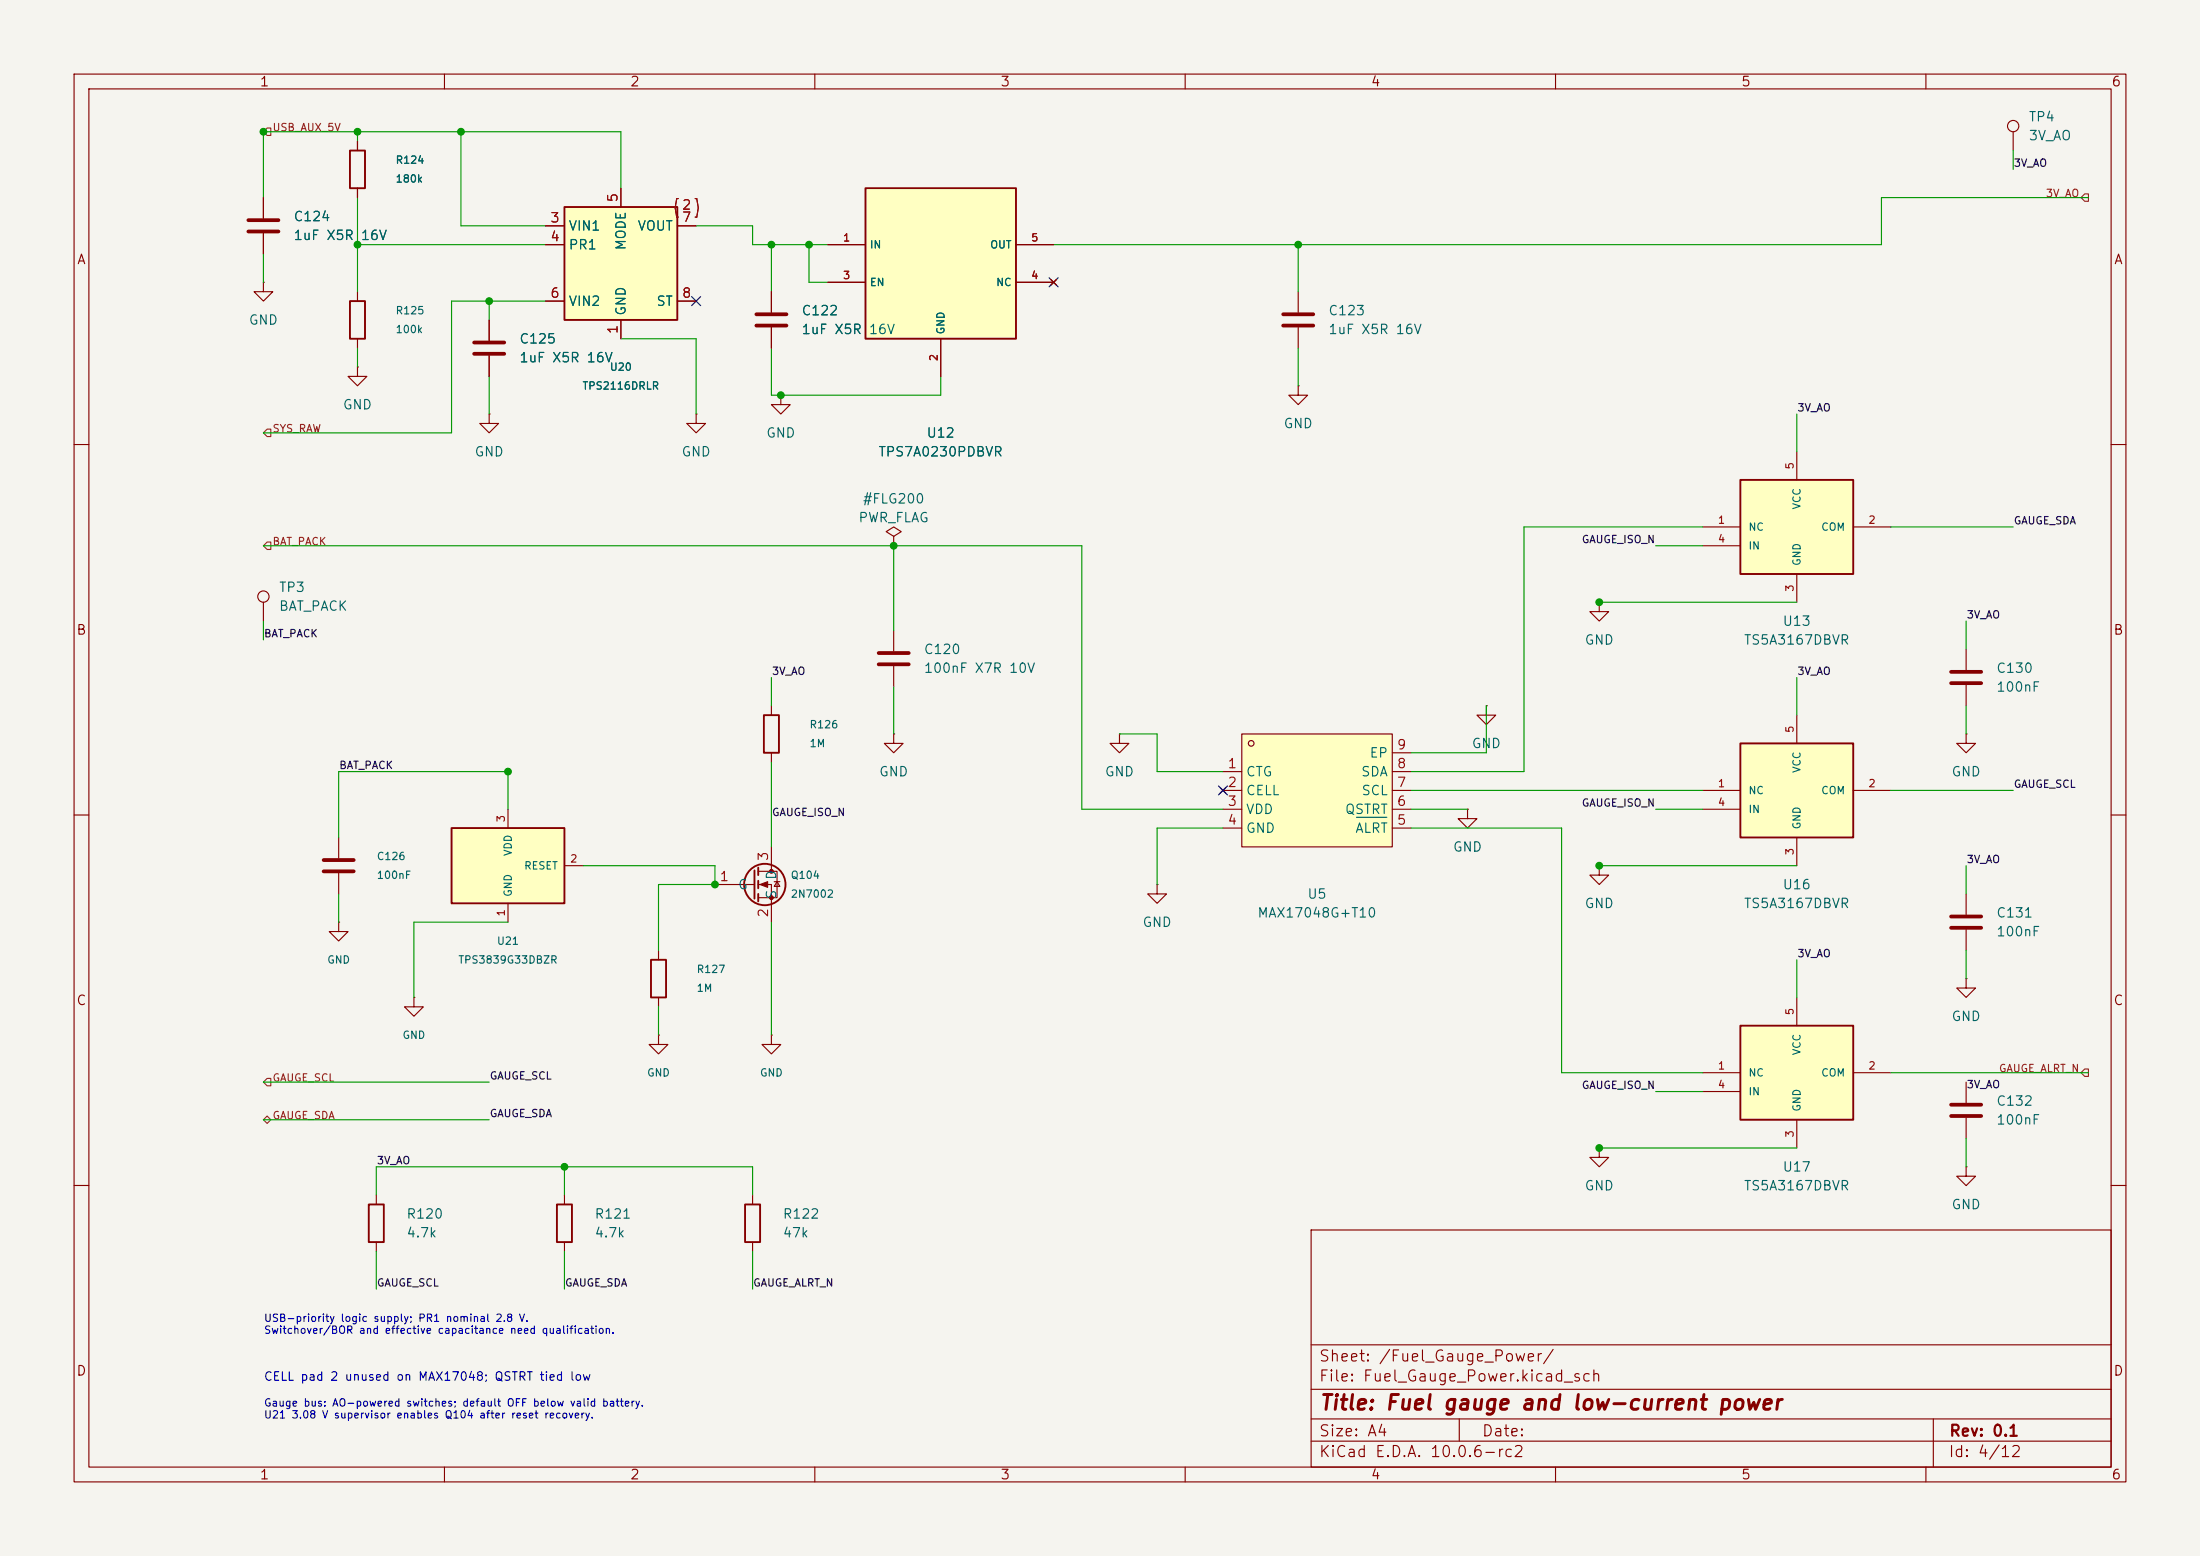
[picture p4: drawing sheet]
<svg xmlns="http://www.w3.org/2000/svg" width="297mm" height="210mm" viewBox="0 0 297 210" stroke-linecap="round" stroke-linejoin="round" font-family="sans-serif">
<path d="M0 0h297v210h-297z" fill="#f5f4ef" stroke="#f5f4ef" stroke-width=".14"/>
<g fill="none" stroke="#840000" stroke-width=".15">
<path d="M10 10h277v190h-277zM12 12h273v186h-273zM60 10v2M110 10v2M160 10v2M210 10v2M260 10v2M66 43.2v2.8M66 48v2.8M10 60h2M285 60h2M35.6 81.3v2.5"/>
<path d="M10 110h2M285 110h2M10 160h2M177 166h108v32h-108zM285 160h2M60 198v2M110 198v2M160 198v2M177 194.5h108M177 191.5h108M177 187.5h108M177 181.5h108"/>
<path d="M197 191.5v3M210 198v2M260 198v2M261 191.5v6.5"/>
<circle cx="35.6" cy="80.5" r=".76"/>
</g>
<path d="M64 46.2h4.1M64 47.8h4.1" fill="none" stroke="#840000" stroke-width=".51"/>
<path d="M234.9 64.8h15.3v12.7h-15.3z" fill="#ffffc2"/>
<path d="M234.9 64.8h15.3v12.7h-15.3zM103.1 96.5h2.1v5.1h-2.1z" fill="none" stroke="#840000" stroke-width=".25"/>
<g fill="none" stroke="#840000" stroke-width=".15">
<path d="M271.8 17.8v2.5M66 55.9v1.3h1.3l-1.3 1.2-1.2-1.2h1.2M66 55.9h.1M94 55.9v1.3h1.2l-1.2 1.2-1.3-1.2h1.3M94 55.9h.1M229.9 71.1h5M229.9 73.7h5M242.6 61v3.8M242.6 77.5v3.8M250.2 71.1h5.1M104.1 95.3v1.2M120.6 99.1v1.2h1.3l-1.3 1.3-1.2-1.3h1.2"/>
<path d="M120.6 99.1h.1M120.6 85.1v2.8M120.6 89.9v2.8M104.1 101.6v1.3"/>
<circle cx="271.8" cy="17" r=".76"/>
</g>
<path d="M118.6 88.1h4.1M118.6 89.7h4.1" fill="none" stroke="#840000" stroke-width=".51"/>
<path d="M76.2 27.9h15.2v15.3h-15.2z" fill="#ffffc2"/>
<path d="M76.2 27.9h15.2v15.3h-15.2z" fill="none" stroke="#840000" stroke-width=".25"/>
<path d="M73.7 30.5h2.5M73.7 33h2.5M83.8 25.4v2.5M91.4 30.5h2.6M73.7 40.6h2.5M83.8 43.2v2.5M91.4 40.6h2.6M105.4 53.3v1.3h1.3l-1.3 1.3-1.3-1.3h1.3M105.4 53.3h.1M156.2 119.4v1.3h1.3l-1.3 1.2-1.3-1.2h1.3M156.2 119.4h.1" fill="none" stroke="#840000" stroke-width=".15"/>
<path d="M91.6 26.8h-.2l-.3 1.3 .3 1.2h.2M93.8 26.8h.3l.2 1.3-.2 1.2h-.3" fill="none" stroke="#a90000" stroke-width=".15"/>
<path d="M167.6 99.1h20.4v15.2h-20.4z" fill="#ffffc2"/>
<g fill="none" stroke="#840000" stroke-width=".15">
<path d="M104.1 39.4v2.8M104.1 44.2v2.8M151.1 99.1v1.2h1.3l-1.3 1.3-1.2-1.3h1.2M151.1 99.1h.1M167.6 99.1h20.4v15.2h-20.4zM164.7 106.3l.8 .8M165.1 104.1h2.5M165.1 106.7h2.5M165.1 109.2h2.5M165.1 111.8h2.5M165.5 106.3l-.8 .8M188 104.1h2.5"/>
<path d="M188 106.7h2.5M188 109.2h2.5M188 111.8h2.5M188 101.6h2.5"/>
<circle cx="168.9" cy="100.3" r=".38"/>
</g>
<path d="M183.1 110.3h4.1" fill="none" stroke="#006464" stroke-width=".15"/>
<path d="M102.1 42.4h4.1M102.1 43.9h4.1" fill="none" stroke="#840000" stroke-width=".51"/>
<path d="M116.8 25.4h20.4v20.3h-20.4z" fill="#ffffc2"/>
<path d="M116.8 25.4h20.4v20.3h-20.4z" fill="none" stroke="#840000" stroke-width=".25"/>
<path d="M111.8 33h5M111.8 38.1h5M137.2 33h5M137.2 38.1h5M141.9 37.7l.7 .8M142.6 37.7l-.7 .8M127 45.7v5.1M120.6 72.4l1.1-.6-1.1-.7-1 .7 1 .6v1.3M120.6 73.7h.1" fill="none" stroke="#840000" stroke-width=".15"/>
<path d="M234.9 138.4h15.3v12.7h-15.3z" fill="#ffffc2"/>
<path d="M234.9 138.4h15.3v12.7h-15.3zM49.8 162.6h2v5h-2z" fill="none" stroke="#840000" stroke-width=".25"/>
<path d="M242.6 134.6v3.8M229.9 144.8h5M229.9 147.3h5M242.6 151.1v3.8M250.2 144.8h5.1M50.8 161.3v1.3M50.8 167.6v1.3" fill="none" stroke="#840000" stroke-width=".15"/>
<path d="M234.9 100.3h15.3v12.7h-15.3z" fill="#ffffc2"/>
<g fill="none" stroke="#840000" stroke-width=".25">
<path d="M47.2 40.6h2.1v5.1h-2.1zM101.9 117.5v3.8M102.4 117.1v1M102.4 118.9v1M234.9 100.3h15.3v12.7h-15.3zM102.4 120.7v1M75.2 162.6h2v5h-2zM100.6 162.6h2v5h-2z"/>
<circle cx="103.3" cy="119.4" r="2.79"/>
</g>
<g fill="none" stroke="#840000" stroke-width=".15">
<path d="M48.3 39.4v1.2M175.3 39.4v2.8M48.3 49.5v1.3h1.2l-1.2 1.3-1.3-1.3h1.3M48.3 49.5h.1M48.3 45.7v1.3M175.3 44.2v2.8M200.7 95.3v1.2h1.2l-1.2 1.3-1.3-1.3h1.3M200.7 95.3h.1M215.9 81.3v1.3h1.3l-1.3 1.2-1.3-1.2h1.3M215.9 81.3h.1M242.6 96.5v3.8M265.4 99.1v1.2h1.3l-1.3 1.3-1.2-1.3h1.2"/>
<path d="M265.4 99.1h.1M265.4 87.6v2.8M265.4 92.5v2.8M45.7 113v2.8M45.7 117.9v2.8M96.5 119.4h5.4M102.4 117.6h2.5v3.6h-2.5M102.4 119.4h1.7v5.1M104.1 114.3v3.3M104.5 119h.8M104.9 119l.4 .6h-.8zM198.1 109.2v1.3h1.3l-1.3 1.3-1.3-1.3h1.3"/>
<path d="M198.1 109.2h.1M215.9 116.8v1.3h1.3l-1.3 1.3-1.3-1.3h1.3M215.9 116.8h.1M229.9 106.7h5M229.9 109.2h5M242.6 113v3.8M250.2 106.7h5.1M45.7 124.5v1.2h1.3l-1.3 1.3-1.3-1.3h1.3M45.7 124.5h.1M55.9 134.6v1.3h1.2l-1.2 1.3-1.3-1.3h1.3M55.9 134.6h.1M265.4 132.1v1.3h1.3l-1.3 1.2-1.2-1.2h1.2"/>
<path d="M265.4 132.1h.1M265.4 120.7v2.7M265.4 125.5v2.8M215.9 154.9v1.3h1.3l-1.3 1.3-1.3-1.3h1.3M215.9 154.9h.1M265.4 157.5v1.3h1.3l-1.3 1.2-1.2-1.2h1.2M265.4 157.5h.1M265.4 146.1v2.7M265.4 150.9v2.8M76.2 161.3v1.3M76.2 167.6v1.3M101.6 161.3v1.3"/>
<path d="M101.6 167.6v1.3"/>
</g>
<path d="M173.2 42.4h4.1M173.2 43.9h4.1M263.4 90.7h4.1M263.4 92.2h4.1M43.7 116.1h4.1M43.7 117.6h4.1M263.4 123.7h4.1M263.4 125.2h4.1M263.4 149.1h4.1M263.4 150.6h4.1" fill="none" stroke="#840000" stroke-width=".51"/>
<g fill="#840000" stroke="#840000" stroke-width=".15">
<path d="M102.6 119.4l1-.4v.8z"/>
<circle cx="104.1" cy="117.6" r=".25"/>
<circle cx="104.1" cy="121.2" r=".25"/>
</g>
<path d="M61 111.8h15.2v10.1h-15.2z" fill="#ffffc2"/>
<path d="M47.2 20.3h2.1v5.1h-2.1zM61 111.8h15.2v10.1h-15.2zM87.9 129.5h2v5.1h-2z" fill="none" stroke="#840000" stroke-width=".25"/>
<g fill="none" stroke="#840000" stroke-width=".15">
<path d="M48.3 19.1v1.2M35.6 38.1v1.3h1.2l-1.2 1.2-1.3-1.2h1.3M35.6 38.1h.1M35.6 26.7v2.8M35.6 31.5v2.8M48.3 25.4v1.3M73.7 33h2.5M73.7 30.5h2.5M83.8 25.4v2.5M91.4 30.5h2.6M104.1 39.4v2.8M111.8 33h5"/>
<path d="M111.8 38.1h5M137.2 33h5M137.2 38.1h5M141.9 37.7l.7 .8M142.6 37.7l-.7 .8M66 43.2v2.8M66 48v2.8M73.7 40.6h2.5M83.8 43.2v2.5M91.4 40.6h2.6M104.1 44.2v2.8M127 45.7v5.1"/>
<path d="M175.3 52.1v1.2h1.2l-1.2 1.3-1.3-1.3h1.3M175.3 52.1h.1M68.6 109.2v2.6M76.2 116.8h2.5M68.6 121.9v2.6M88.9 139.7v1.3h1.3l-1.3 1.2-1.3-1.2h1.3M88.9 139.7h.1M88.9 128.3v1.2M88.9 134.6v1.3M104.1 139.7v1.3h1.3l-1.3 1.2-1.2-1.2h1.2M104.1 139.7h.1"/>
</g>
<path d="M33.5 29.7h4.1M33.5 31.2h4.1" fill="none" stroke="#840000" stroke-width=".51"/>
<path d="M36.1 17.3h.5v1h-.5l-.5-.5zM281.4 26.2h.5v1h-.5l-.5-.5zM36.1 57.9h.5v1h-.5l-.5-.5zM36.1 73.2h.5v1h-.5l-.5-.5zM35.6 146.1l.5-.5h.5v1h-.5zM35.6 151.1l.5-.5 .5 .5-.5 .5zM280.9 144.8l.5-.5h.5v1h-.5z" fill="none" stroke="#725600" stroke-width=".15"/>
<g fill="none" stroke="#009600" stroke-width=".15">
<path d="M48.3 17.8v1.3M62.2 17.8v12.7h11.5M35.6 34.3v3.8M48.3 26.7v12.7M48.3 33h25.4M83.8 25.4v-7.6h-48.2v8.9M94 30.5h7.6v2.5h10.2M104.1 33v6.4M109.2 33v5.1h2.6M175.3 33v6.4M271.8 20.3v2.6M281.9 26.7h-27.9v6.3h-111.8"/>
<path d="M48.3 47v2.5M66 40.6v2.6M66 50.8v5.1M73.7 40.6h-12.7v17.8h-25.4M83.8 45.7h10.2v10.2M104.1 47v6.3h22.9v-2.5M175.3 47v5.1M242.6 55.9v5.1M35.6 73.7h110.4v35.5h19.1M120.6 73.7v11.4M223.5 73.7h6.4M229.9 71.1h-24.2v33h-15.2"/>
<path d="M255.3 71.1h16.5M35.6 83.8v2.6M104.1 91.4v3.9M120.6 92.7v6.4M151.1 99.1h5.1v5h8.9M200.7 95.3v6.3h-10.2M215.9 81.3h26.7M242.6 91.4v5.1M265.4 83.8v3.8M265.4 95.3v3.8M68.6 109.2v-5.1h-22.9v8.9M78.7 116.8h17.8v2.6h-7.6v8.9"/>
<path d="M104.1 102.9v11.4M165.1 111.8h-8.9v7.6M190.5 109.2h7.6M190.5 111.8h20.3v33h19.1M190.5 106.7h39.4M215.9 116.8h26.7M223.5 109.2h6.4M255.3 106.7h16.5M265.4 116.8v3.9M45.7 120.7v3.8M68.6 124.5h-12.7v10.1M88.9 135.9v3.8"/>
<path d="M104.1 124.5v15.2M242.6 129.5v5.1M265.4 128.3v3.8M35.6 146.1h30.4M35.6 151.1h30.4M76.2 157.5v3.8M215.9 154.9h26.7M223.5 147.3h6.4M255.3 144.8h26.6M265.4 153.7v3.8M50.8 161.3v-3.8h50.8v3.8M50.8 168.9v5.1"/>
<path d="M76.2 168.9v5.1M101.6 168.9v5.1"/>
</g>
<path d="M141.6 37.5l1.2 1.2M142.8 37.5l-1.2 1.2M93.4 40l1.2 1.2M94.6 40l-1.2 1.2M164.5 106.1l1.2 1.2M165.7 106.1l-1.2 1.2" fill="none" stroke="#000084" stroke-width=".15"/>
<path d="M91.6 26.8h-.2l-.3 1.3 .3 1.2h.2M93.8 26.8h.3l.2 1.3-.2 1.2h-.3" fill="none" stroke="#a90000" stroke-width=".15"/>
<g fill="#009600" stroke="#009600" stroke-width=".14">
<circle cx="96.5" cy="119.4" r=".46"/>
<circle cx="68.6" cy="104.1" r=".46"/>
<circle cx="175.3" cy="33" r=".46"/>
<circle cx="120.6" cy="73.7" r=".46"/>
<circle cx="215.9" cy="81.3" r=".46"/>
<circle cx="215.9" cy="116.8" r=".46"/>
<circle cx="215.9" cy="154.9" r=".46"/>
<circle cx="76.2" cy="157.5" r=".46"/>
<circle cx="109.2" cy="33" r=".46"/>
<circle cx="104.1" cy="33" r=".46"/>
<circle cx="105.4" cy="53.3" r=".46"/>
<circle cx="48.3" cy="33" r=".46"/>
<circle cx="62.2" cy="17.8" r=".46"/>
<circle cx="48.3" cy="17.8" r=".46"/>
<circle cx="66" cy="40.6" r=".46"/>
<circle cx="35.6" cy="17.8" r=".46"/>
</g>
<text font-size="2" fill="#840000" x="178" y="190.8">Title: Fuel gauge and low-current power</text>
<g font-size="1.5" fill="#840000">
<text x="178" y="184.1">Sheet: /Fuel_Gauge_Power/</text>
<text x="178" y="186.8">File: Fuel_Gauge_Power.kicad_sch</text>
<text x="178" y="197">KiCad E.D.A. 10.0.6-rc2</text>
<text x="178" y="194.2">Size: A4</text>
<text x="200" y="194.2">Date:</text>
<text x="263" y="197">Id: 4/12</text>
<text x="263" y="194.2">Rev: 0.1</text>
</g>
<g font-size="1.3" fill="#840000">
<text x="35" y="12">1</text>
<text x="85" y="12">2</text>
<text x="135" y="12">3</text>
<text x="185" y="12">4</text>
<text x="235" y="12">5</text>
<text x="285" y="12">6</text>
<text x="10.3" y="36">A</text>
<text x="285.3" y="36">A</text>
<text x="10.2" y="86">B</text>
<text x="285.2" y="86">B</text>
<text x="10.2" y="136">C</text>
<text x="285.2" y="136">C</text>
<text x="10.2" y="186">D</text>
<text x="285.2" y="186">D</text>
<text x="35" y="200">1</text>
<text x="85" y="200">2</text>
<text x="135" y="200">3</text>
<text x="185" y="200">4</text>
<text x="235" y="200">5</text>
<text x="285" y="200">6</text>
</g>
<g font-size="1.3" fill="#006464">
<text x="273.8" y="16.7">TP4</text>
<text x="273.8" y="19.3">3V_AO</text>
<text x="39.5" y="30.2">C124</text>
<text x="39.5" y="32.7">1uF X5R</text>
<text x="48.6" y="32.7">16V</text>
<text x="76.7" y="31.4">VIN1</text>
<text x="76.7" y="34">PR1</text>
<text x="84.8" y="33.9" transform="rotate(-90 84.8 33.9)">MODE</text>
<text x="86" y="31.4">VOUT</text>
<text x="76.7" y="41.6">VIN2</text>
<text x="88.5" y="41.6">ST</text>
<text x="33.5" y="44.1">GND</text>
<text x="70" y="46.7">C125</text>
<text x="84.8" y="42.7" transform="rotate(-90 84.8 42.7)">GND</text>
<text x="108.1" y="42.9">C122</text>
<text x="108.1" y="45.4">1uF X5R</text>
<text x="117.2" y="45.4">16V</text>
<text x="179.2" y="42.9">C123</text>
<text x="179.2" y="45.4">1uF X5R 16V</text>
<text x="70" y="49.2">1uF X5R 16V</text>
<text x="46.2" y="55.6">GND</text>
<text x="103.3" y="59.4">GND</text>
<text x="125" y="59.4">U12</text>
<text x="173.2" y="58.1">GND</text>
<text x="64" y="61.9">GND</text>
<text x="91.9" y="61.9">GND</text>
<text x="118.5" y="61.9">TPS7A0230PDBVR</text>
<text x="115.8" y="70.8">PWR_FLAG</text>
<text x="116.4" y="68.3">#FLG200</text>
<text x="37.6" y="80.2">TP3</text>
<text x="37.6" y="82.8">BAT_PACK</text>
<text x="124.6" y="88.6">C120</text>
<text x="213.8" y="87.3">GND</text>
<text x="235.3" y="87.3">TS5A3167DBVR</text>
<text x="240.6" y="84.8">U13</text>
<text x="124.6" y="91.1">100nF X7R 10V</text>
<text x="269.4" y="91.1">C130</text>
<text x="269.4" y="93.7">100nF</text>
<text x="198.6" y="101.3">GND</text>
<text x="118.6" y="105.1">GND</text>
<text x="149.1" y="105.1">GND</text>
<text x="168.1" y="105.1">CTG</text>
<text x="168.1" y="107.6">CELL</text>
<text x="183.7" y="105.1">SDA</text>
<text x="183.7" y="107.6">SCL</text>
<text x="184.8" y="102.6">EP</text>
<text x="263.4" y="105.1">GND</text>
<text x="168.1" y="110.2">VDD</text>
<text x="168.1" y="112.7">GND</text>
<text x="181.5" y="110.2">QSTRT</text>
<text x="182.9" y="112.7">ALRT</text>
<text x="105.1" y="118.8" transform="rotate(-90 105.1 118.8)">D</text>
<text x="196.1" y="115.3">GND</text>
<text x="99.5" y="120.3">G</text>
<text x="105.1" y="121.4" transform="rotate(-90 105.1 121.4)">S</text>
<text x="154.1" y="125.4">GND</text>
<text x="169.7" y="124.2">MAX17048G+T10</text>
<text x="176.4" y="121.6">U5</text>
<text x="213.8" y="122.9">GND</text>
<text x="235.3" y="122.9">TS5A3167DBVR</text>
<text x="240.6" y="120.3">U16</text>
<text x="269.4" y="124.2">C131</text>
<text x="269.4" y="126.7">100nF</text>
<text x="263.4" y="138.1">GND</text>
<text x="269.4" y="149.6">C132</text>
<text x="269.4" y="152.1">100nF</text>
<text x="213.8" y="161">GND</text>
<text x="235.3" y="161">TS5A3167DBVR</text>
<text x="240.6" y="158.4">U17</text>
<text x="54.8" y="164.8">R120</text>
<text x="54.8" y="167.3">4.7k</text>
<text x="80.2" y="164.8">R121</text>
<text x="80.2" y="167.3">4.7k</text>
<text x="105.6" y="164.8">R122</text>
<text x="105.6" y="167.3">47k</text>
<text x="263.4" y="163.5">GND</text>
</g>
<g font-size="1.3" fill="#a90000">
<text x="83.7" y="27.4" transform="rotate(-90 83.7 27.4)">5</text>
<text x="92" y="28.6">2</text>
<text x="74.2" y="30.3">3</text>
<text x="74.2" y="32.9">4</text>
<text x="92" y="30.3">7</text>
<text x="74.2" y="40.5">6</text>
<text x="92" y="40.5">8</text>
<text x="83.7" y="45.2" transform="rotate(-90 83.7 45.2)">1</text>
<text x="188.5" y="101.5">9</text>
<text x="165.6" y="104">1</text>
<text x="165.6" y="106.5">2</text>
<text x="188.5" y="106.5">7</text>
<text x="188.5" y="104">8</text>
<text x="165.6" y="109.1">3</text>
<text x="165.6" y="111.6">4</text>
<text x="188.5" y="111.6">5</text>
<text x="188.5" y="109.1">6</text>
<text x="97.1" y="119.2">1</text>
<text x="104" y="116.3" transform="rotate(-90 104 116.3)">3</text>
<text x="104" y="123.9" transform="rotate(-90 104 123.9)">2</text>
</g>
<text font-size="1.2" fill="#0000c2" x="35.5" y="186.6">CELL pad 2 unused on MAX17048; QSTRT tied low</text>
<g font-size="1" fill="#725600">
<text x="36.7" y="18">USB_AUX_5V</text>
<text x="276.1" y="26.8">3V_AO</text>
<text x="36.7" y="58.6">SYS_RAW</text>
<text x="36.7" y="73.8">BAT_PACK</text>
<text x="36.7" y="146.2">GAUGE_SCL</text>
<text x="269.8" y="145">GAUGE_ALRT_N</text>
<text x="36.7" y="151.3">GAUGE_SDA</text>
</g>
<g font-size="1" fill="#006464">
<text x="53.3" y="22.3">R124</text>
<text x="53.3" y="24.9">180k</text>
<text x="117.3" y="33.8">IN</text>
<text x="133.6" y="33.8">OUT</text>
<text x="117.3" y="38.9">EN</text>
<text x="134.4" y="38.9">NC</text>
<text x="53.3" y="42.7">R125</text>
<text x="53.3" y="45.2">100k</text>
<text x="127.8" y="45.2" transform="rotate(-90 127.8 45.2)">GND</text>
<text x="78.6" y="52.8">TPS2116DRLR</text>
<text x="82.2" y="50.3">U20</text>
<text x="236" y="71.9">NC</text>
<text x="243.3" y="68.8" transform="rotate(-90 243.3 68.8)">VCC</text>
<text x="245.8" y="71.9">COM</text>
<text x="236" y="74.4">IN</text>
<text x="243.3" y="76.5" transform="rotate(-90 243.3 76.5)">GND</text>
<text x="109.2" y="98.5">R126</text>
<text x="109.2" y="101.1">1M</text>
<text x="236" y="107.4">NC</text>
<text x="243.3" y="104.4" transform="rotate(-90 243.3 104.4)">VCC</text>
<text x="245.8" y="107.4">COM</text>
<text x="236" y="110">IN</text>
<text x="243.3" y="112" transform="rotate(-90 243.3 112)">GND</text>
<text x="50.8" y="116.3">C126</text>
<text x="50.8" y="118.9">100nF</text>
<text x="69.3" y="115.6" transform="rotate(-90 69.3 115.6)">VDD</text>
<text x="70.7" y="117.6">RESET</text>
<text x="106.7" y="118.9">Q104</text>
<text x="69.3" y="121.1" transform="rotate(-90 69.3 121.1)">GND</text>
<text x="106.7" y="121.4">2N7002</text>
<text x="44.1" y="130.3">GND</text>
<text x="61.8" y="130.3">TPS3839G33DBZR</text>
<text x="67" y="127.8">U21</text>
<text x="94" y="131.6">R127</text>
<text x="94" y="134.1">1M</text>
<text x="54.3" y="140.5">GND</text>
<text x="243.3" y="142.5" transform="rotate(-90 243.3 142.5)">VCC</text>
<text x="87.3" y="145.5">GND</text>
<text x="102.5" y="145.5">GND</text>
<text x="236" y="145.5">NC</text>
<text x="236" y="148.1">IN</text>
<text x="245.8" y="145.5">COM</text>
<text x="243.3" y="150.1" transform="rotate(-90 243.3 150.1)">GND</text>
</g>
<g font-size="1" fill="#0f0f0f">
<text x="271.8" y="22.8">3V_AO</text>
<text x="242.6" y="55.8">3V_AO</text>
<text x="271.8" y="71">GAUGE_SDA</text>
<text x="213.5" y="73.6">GAUGE_ISO_N</text>
<text x="265.4" y="83.7">3V_AO</text>
<text x="35.6" y="86.3">BAT_PACK</text>
<text x="104.1" y="91.3">3V_AO</text>
<text x="242.6" y="91.3">3V_AO</text>
<text x="45.7" y="104">BAT_PACK</text>
<text x="271.8" y="106.6">GAUGE_SCL</text>
<text x="104.1" y="110.4">GAUGE_ISO_N</text>
<text x="213.5" y="109.1">GAUGE_ISO_N</text>
<text x="265.4" y="116.7">3V_AO</text>
<text x="242.6" y="129.4">3V_AO</text>
<text x="66" y="145.9">GAUGE_SCL</text>
<text x="213.5" y="147.2">GAUGE_ISO_N</text>
<text x="265.4" y="147.1">3V_AO</text>
<text x="66" y="151">GAUGE_SDA</text>
<text x="50.8" y="157.4">3V_AO</text>
<text x="50.8" y="173.9">GAUGE_SCL</text>
<text x="76.2" y="173.9">GAUGE_SDA</text>
<text x="101.6" y="173.9">GAUGE_ALRT_N</text>
</g>
<g font-size="1" fill="#a90000">
<text x="113.7" y="32.8">1</text>
<text x="139.1" y="32.8">5</text>
<text x="113.7" y="37.9">3</text>
<text x="139.1" y="37.9">4</text>
<text x="126.8" y="48.8" transform="rotate(-90 126.8 48.8)">2</text>
<text x="242.4" y="63.4" transform="rotate(-90 242.4 63.4)">5</text>
<text x="231.8" y="70.9">1</text>
<text x="252.2" y="70.9">2</text>
<text x="231.8" y="73.5">4</text>
<text x="242.4" y="80" transform="rotate(-90 242.4 80)">3</text>
<text x="242.4" y="99" transform="rotate(-90 242.4 99)">5</text>
<text x="231.8" y="106.5">1</text>
<text x="252.2" y="106.5">2</text>
<text x="68.4" y="111.1" transform="rotate(-90 68.4 111.1)">3</text>
<text x="231.8" y="109">4</text>
<text x="76.9" y="116.7">2</text>
<text x="242.4" y="115.5" transform="rotate(-90 242.4 115.5)">3</text>
<text x="68.4" y="123.8" transform="rotate(-90 68.4 123.8)">1</text>
<text x="242.4" y="137.1" transform="rotate(-90 242.4 137.1)">5</text>
<text x="231.8" y="144.6">1</text>
<text x="231.8" y="147.1">4</text>
<text x="252.2" y="144.6">2</text>
<text x="242.4" y="153.6" transform="rotate(-90 242.4 153.6)">3</text>
</g>
<g font-size="1" fill="#0000c2">
<text x="35.6" y="178.7">USB-priority logic supply; PR1 nominal 2.8 V.</text>
<text x="35.6" y="180.3">Switchover/BOR and effective capacitance need qualification.</text>
<text x="35.6" y="190.1">Gauge bus: AO-powered switches; default OFF below valid battery.</text>
<text x="35.6" y="191.7">U21 3.08 V supervisor enables Q104 after reset recovery.</text>
</g>
</svg>
